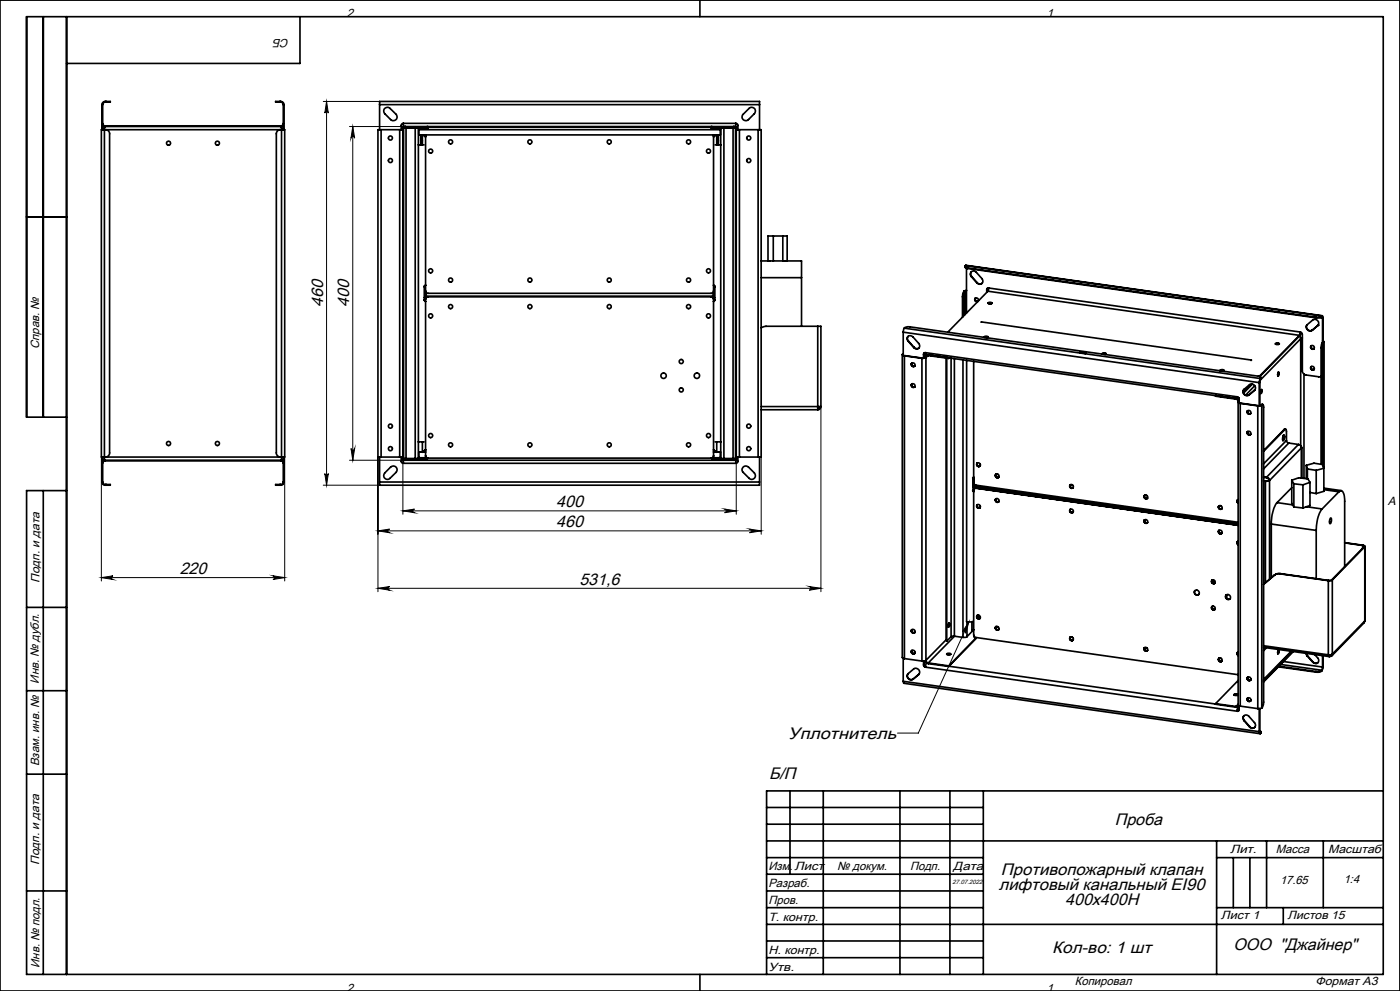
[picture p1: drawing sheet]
<svg xmlns="http://www.w3.org/2000/svg" width="420mm" height="297mm" viewBox="0 0 420 297" stroke-linecap="round" stroke-linejoin="round" font-family="sans-serif">
<g fill="none" stroke="#000" stroke-width=".3">
<path d="M97 30.4h16.9M98 30.4v115M98 30.4l.5 3.5a.53 .53 0 0 0-.5-.5 .53 .53 0 0 0-.6 .5zM104.8 37.9h16.2M105.8 37.9v100M105.8 37.9l.6 3.5a.55 .55 0 0 0-.5-.5 .55 .55 0 0 0-.6 .5zM30.4 137v37.1M85.4 137v37.1M104.8 137.9h16.2M105.3 134.4a.55 .55 0 0 0 .6 .5 .55 .55 0 0 0 .5-.5l-.6 3.5zM113.4 137v40.3M120.9 137v17.1"/>
<path d="M220.9 137v17.1M228.4 137v23.1M246.3 121.8v55.5M97 145.4h16.9M97.4 141.9a.53 .53 0 0 0 .6 .5 .53 .53 0 0 0 .5-.5l-.5 3.5zM113.4 159.1h115M113.4 159.1l3.5-.5a.55 .55 0 0 0-.5 .5 .55 .55 0 0 0 .5 .6zM120.9 153.1h100M120.9 153.1l3.5-.5a.55 .55 0 0 0-.5 .5 .55 .55 0 0 0 .5 .6zM217.4 152.6l3.5 .5-3.5 .6a.55 .55 0 0 0 .5-.6 .55 .55 0 0 0-.5-.5zM224.9 158.6l3.5 .5-3.5 .6a.55 .55 0 0 0 .5-.6 .55 .55 0 0 0-.5-.5zM30.4 173.1h55"/>
<path d="M30.4 173.1l3.5-.5a.55 .55 0 0 0-.5 .5 .55 .55 0 0 0 .5 .6zM81.9 172.6l3.5 .5-3.5 .6a.55 .55 0 0 0 .5-.6 .55 .55 0 0 0-.5-.5zM113.4 176.3h132.9M113.4 176.3l3.5-.5a.55 .55 0 0 0-.5 .5 .55 .55 0 0 0 .5 .6zM242.8 175.8l3.5 .5-3.5 .6a.55 .55 0 0 0 .5-.6 .55 .55 0 0 0-.5-.5zM290.7 186.4l-1 3.4a.54 .54 0 0 0-.3-.7 .54 .54 0 0 0-.7 .3zM290.7 186.4l-15.2 33.3h-6.3"/>
</g>
<g fill="none" stroke="#000" stroke-width=".5">
<path d="M0 0h420v297h-420zM13 5v120M20 5v287M90 5v14h-70M210 0v5M30.6 31.4h.2M30.6 31.4v7.5M30.8 37.5l.4 .3 .3 .1v-.2M30.8 37l.3 .6 .4 .1M30.8 31.4v7.5M31.3 38.9h-.9v98.1h.9M31.3 38.9v-1h53.2v1"/>
<path d="M31.3 38.9v98.1M31.3 38.9h53.2M31.5 30.6l-.6 .3-.1 .5M31.5 30.4a.96 .96 0 0 0-.9 1M31.5 30.4v.2M31.5 30.6h.4M31.5 30.4h.4M31.5 37.7h52.7M31.6 38.9a1.21 1.21 0 0 1 1.3 1.2v95.6a1.26 1.26 0 0 1-1.3 1.3M31.9 30.4h1.2v.2h-1.2M31.9 30.4v.2M84 30.4h-1.3v.2h1.3"/>
<path d="M84 30.4v.2M84 30.6h.2M84 30.4h.2M84.1 38.9a1.21 1.21 0 0 0-1.2 1.2v95.6a1.26 1.26 0 0 0 1.2 1.3M84.2 30.6l.7 .3 .1 .5M84.2 30.4a.96 .96 0 0 1 1 1M84.2 30.4v.2M84.5 38.9h.9v98.1h-.9M84.5 38.9v98.1M85 37.5l-.4 .3-.4 .1v-.2M85 37l-.1 .4-.7 .3M85 31.4h.2"/>
<path d="M85 31.4v7.5M85.2 31.4v7.5M113.9 31.4v-1h114v1M113.9 31.4h114M113.9 31.4v7.5M114.3 38.9h-.9v98.1h.9M114.3 38.9h5.6M114.3 38.9v98.1M115.3 32.6l.6-.4h.6l2.3 2.1a1.14 1.14 0 0 1 0 1.6 1.14 1.14 0 0 1-1.6-.1l-1.9-2-.2-.6zM119.9 38.9h1M119.9 38.9v98.1M120.9 38.9v98.1"/>
<path d="M121 37l-.6 .5v1.4M121 37v.9h99.7v-.9M121 37h99.7M121 38.4h.1M121.1 38.4h.7M121.1 38.4v99M121.6 38.1v-.2a.9 .9 0 0 0-.9 1M121.6 38.1l-.5 .2-.2 .6M121.8 38.4h2.8M121.8 38.4v99M124.6 38.4h.9v99h-.9M124.6 38.4v99"/>
<path d="M125.6 38.4v.5M125.6 38.9h90.5M125.6 38.9v1.5h90.5v-1.5M127.7 38.1v.1M128.2 37.9v.2h-6.6M128.4 38.1v.3h-2.8M128.4 37.9v.2M128.4 38.1h85M128.4 38.2l-2.8 .2M213.4 38.1v.3h2.7M213.4 37.9v.2M213.4 38.2l2.7 .2"/>
<path d="M213.6 37.9v.2h6.5M214.1 38.1v.1M216.1 38.4v.5M217.2 38.4h-1v99h1M217.2 38.4h2.7M217.2 38.4v99M219.9 38.4h.8M219.9 38.4v99M220.1 38.1l.6 .2 .2 .6M220.1 38.1v-.2a.96 .96 0 0 1 1 1M220.7 38.4h.1M220.7 38.4v99"/>
<path d="M220.7 37l.7 .5v1.4M220.9 38.9h.9M220.9 38.9v98.1M221.8 38.9h5.6M221.8 38.9v98.1M223 34.3l1.7-1.8a1.12 1.12 0 0 1 1.6 0 1.12 1.12 0 0 1 0 1.6l-1.8 1.7a1.12 1.12 0 0 1-1.6 0 1.12 1.12 0 0 1 .1-1.5zM227.4 38.9h1v98.1h-1M227.4 38.9v98.1M227.9 31.4v7.5M125.5 43.4h1.7M126.2 40.4v1.8M126.2 42.2h.5"/>
<path d="M126.2 42.2v1.2M126.7 40.4v3M126.9 40.4l.8 .6-.6-.6M127.7 40.4v46.9l.6 .6 85.4-.1 .4-.5v-46.9M214.6 43.4h1.6M214.6 40.4l-.5 .6 .7-.6M215 40.4v3M215 42.2h.5M215.5 40.4v1.8M215.5 42.2v1.2M8 65h12M228.4 78.2h12.1v5"/>
<path d="M230.4 78.2v-7.5h5.7v7.5M232 70.7v7.5M234.8 70.7v7.5M289.5 79.8l.1 .4 .7 .3M289.7 79.6a.4 .4 0 0 0-.1 .5 .4 .4 0 0 0 .5 .2h.2M289.7 79.6l107 15M289.7 79.6l106.8 15.1M127.2 85.9l.5-.4-.5 .4 .1 4.1M127.2 90l.5 .4M127.2 89.9l.5 .5M127.3 89.2h.4M127.3 90l.4 .4"/>
<path d="M127.7 89.4v.3M127.7 87.2v1.6h86.4v-1.6M127.7 89.4v-.5h86.4v.5M127.7 89.7v46.9M127.7 89.4h.1M127.8 88.3l-.1 .3M128.4 88.9l-.4 .1-.3 .7M213.3 88.9l.6 .2 .2 .6M214 88.3l.1 .3M214 89.4h.1M214.1 85.5l.4 .4v4.1l-.4 .4M214.1 89.2h.4"/>
<path d="M214.1 89.4v.3M214.1 85.5l.5 .4M214.1 85.5l.4 .4M214.1 89.7v46.9M214.5 89.9l-.4 .5M214.6 90l-.5 .4M228.4 83.2h12.1M240.5 83.2v14.6M245.3 97.8h-15.5l-1.4 .4M245.3 97.8h1v24M245.3 97.8v24M271 99.6l106.8 15.1"/>
<path d="M271 99.6v6.9M271.3 98.4l-.3 1.2M271.3 98.4l.4-.3 1.1-.2 104.7 14.8a.53 .53 0 0 1 .6 .1 .53 .53 0 0 1 .1 .5M271.3 98.4l106.8 15M288.7 89h.2M288.7 89v6M288.9 89v5.9M289.2 87.3l-.5 1.7M289.2 87.3l.1 .1M289.3 87.2l.2 .1M289.3 87.2l-.1 .1M289.3 87.4l-.4 1.6"/>
<path d="M289.5 87.3l-.2 .1M289.5 87.3v7M289.9 87.1l-.4 .2M289.9 87l-.6 .2M289.9 80.4v13.4M290.3 80.3l104.5 14.8M290.3 80.3v.2M290.3 80.5l104.5 14.7M291.4 82.9a1 1 0 0 1 0-1.5 1 1 0 0 1 1.5 .2l1.7 1.9a1 1 0 0 1-.1 1.5 1 1 0 0 1-1.4-.2M291.4 81.5l-.2 .8 .3 .5M291.4 82.9l1.7 1.9M291.5 82.8l-.1 .1"/>
<path d="M291.5 82.8l1.6 1.9M292.6 89.4a.63 .63 0 0 0 0 .7 .63 .63 0 0 0 .8 .2 .63 .63 0 0 1-.8-.2 .63 .63 0 0 1 0-.7zM292.6 89.4a.63 .63 0 0 0 .1 .7 .63 .63 0 0 0 .7 .1M293.1 84.7l.9 .4 .6-.2M293.1 84.7v.1M293.5 90.2a.61 .61 0 0 0-.4-.9 .61 .61 0 0 0-.7 .7 .61 .61 0 0 0 .9 .4M294.4 96.6l81 11.3-.1 .2M296 86.8v.8M296.1 86.7l-.1 .1M296.1 86.7v.8M296.2 86.4l-.1 .3M296.4 87.3l93.5 13.2"/>
<path d="M296.4 87.3l-12.1 12.3M296.4 90.8a.78 .78 0 0 1 1.2 .1 .81 .81 0 0 1-1.2-.1zM296.5 90.9h1.1M296.6 86.3l-.4 .1-.2 .4M296.6 86.3l-.2 1M296.6 86.3l93.5 13.2M296.7 91h.7M390.1 99.5l.4 .3 .2 .4v10.9a1.33 1.33 0 0 0 1.2 1.3l4 .6 .4-.2M390.1 99.5l-.2 1M390.2 99.6l-.3 1.1M392.1 97.3a1.14 1.14 0 0 0 .1 1.5 1.14 1.14 0 0 0 1.5 .2M392.1 97.3l1.7-1.4a1.14 1.14 0 0 1 1.5 .2 1.14 1.14 0 0 1 0 1.5l.1-.1"/>
<path d="M392.1 97.3a1.14 1.14 0 0 0 .2 1.5 1.14 1.14 0 0 0 1.4 .1v.1M394.8 95.1v.1M395.4 97.5h.1M395.4 97.5l-1.7 1.5M396 95.2l.8 .1M396.4 94.8l-.6 .3h-1M396.4 95l-.6 .2h-1M396.4 94.8v.2M396.5 94.7h.3v.5M396.5 94.9l.3 .4M396.5 94.7l-.1 .1M396.5 94.7v.2"/>
<path d="M396.5 94.9l-.1 .1M396.8 95.3v7.2M396.8 95.2v6.9l.3 .4M396.8 95.2v.1M270.7 106.3v90.8l.6 .3M270.8 106.2v.2l.5 .2M270.8 106.2h.2M270.9 106.1l-.1 .1M270.9 106.1h.1M270.9 106.4v-.2l.1 .2M271 106l-.1 .1M271.3 106.6l5.3 .8"/>
<path d="M271.3 106.6v90.8M272.4 100.8l-.2 .5 .3 .9M272.5 102.3a.98 .98 0 0 1 0-1.5 .98 .98 0 0 1 1.4 .2l1.7 1.9a.98 .98 0 0 1 0 1.5 .98 .98 0 0 1-1.5-.3M272.5 102.3l1.6 1.8M272.5 102.2v.1M272.5 102.2l1.7 1.9M273.5 108.9a.63 .63 0 0 0 .2 .7 .63 .63 0 0 0 .7 .1h-.6l-.3-.3zM273.5 115.1a.63 .63 0 0 0 .2 .8 .63 .63 0 0 0 .7 .1 .63 .63 0 0 1-.7-.1 .63 .63 0 0 1-.2-.8zM273.6 108.8a.66 .66 0 0 0 .1 .8 .66 .66 0 0 0 .8 .1M273.6 115.1a.66 .66 0 0 0 .1 .7 .66 .66 0 0 0 .8 .1M274.2 104.1l.8 .4 .7-.2M274.2 104.1h-.1"/>
<path d="M276.6 107.4v90.7M277.1 106.2v1.1M277.1 106.1v1.2l.5-.2M277.1 106.1v.1M277.2 105.8l-.1 .3M277.6 107.1l.2 .1M277.6 105.7l-.5 .2v.3M277.6 105.7l.2 .6 93.5 13.2M277.6 105.7l93.5 13.2M277.8 107.2l-1.2 .2M277.8 107.2v90.7M278.1 106.3l-.3 .3"/>
<path d="M278.4 106.6l-.6 .6M278.5 106.4a.7 .7 0 0 0-.9 .7M278.5 106.6l-.5 .1-.2 .5M278.5 106.4h.1M278.5 106.4l6.1 .8M278.5 106.6l6.1 .8M278.5 106.4v.2M283.8 107.3v84.4l-6 6.2M284 107.3v84.9M284.6 107.2h.1M284.6 107.2v.2M284.8 107.3l-.2 .1"/>
<path d="M285.3 107.3v83.5M286.3 107.5v83.2M288.9 107.8v83.2M290 108v78.3h1.7M292.1 108.3v36.3l.3 .6 79 11.3M295.6 101.1l.6 .1M296.4 101.1h-1.1a.64 .64 0 0 1 1.1 0l-.3 .1M324.1 105.6l1.4 .2M324.1 105.6l1.5 .3M324.1 105.6v.1M324.7 105.7l-.6-.2 .7 .2M324.7 105.7l.6-.2 .3 .2"/>
<path d="M324.7 105.6v.1M324.8 105.7a.62 .62 0 0 1 1 .1l-.2 .1M324.8 105.7h.1M325.5 105.8v.1M325.6 105.7l-.1 .1M325.6 105.7v.2M325.6 105.7l.2 .1M330.7 106.1h1.1M331 106.1l.6 .1M331.8 106.1a.64 .64 0 0 0-1.1 0M331.8 106.1l-.4 .1M364.7 118.6h.1"/>
<path d="M364.7 118.6l6.1 .8M364.7 118.6v.1l6.1 .9M366 111.1h1.2M366.4 111.2h.6M367.2 111.1a.64 .64 0 0 0-1.1 0M367.2 111.1l-.4 .1M370.8 119.4a1.04 1.04 0 0 1 .9 1M370.8 119.6l.6 .4 .1 .4M370.8 119.4h.1M370.8 119.4v.2M371.1 118.9l.6 .5v1.4M371.1 118.9l.1 .5h.3"/>
<path d="M371.2 118.9l.3 .4M371.3 119.2l.2 .1M371.5 119.3v.1M371.6 119.2l-.1 .1M371.7 119.3l-.2 .1M373.2 116.7a1.15 1.15 0 0 0 .1 1.5 1.15 1.15 0 0 0 1.5 .1l-.1 .1M373.2 116.7a1.14 1.14 0 0 0 0 1.5 1.14 1.14 0 0 0 1.5 .2M373.2 116.7l1.7-1.4a1.14 1.14 0 0 1 1.4 .2 1.14 1.14 0 0 1 0 1.5l.1-.1M375.6 115.1l-2.6 2.6M375.7 115.1l-2.6 2.7M376.4 116.9l-1.7 1.5M376.4 115.6l-2.7 2.8"/>
<path d="M377.8 114.7l.1 6.9 .5-.2M377.9 114.6l-.1 .1M377.9 114.6v7M378.1 113.4l-.3 1.3M378.1 113.6l-.2 1M378.1 113.4v.2M378.2 117.2v.3M378.2 113.3l-.1 .1M378.2 113.3v.2M378.2 113.5l-.1 .1M378.3 113.2l-.1 .3M378.4 116.8a.71 .71 0 0 1-.2 1.1z"/>
<path d="M378.4 116.8l-.2 1.1zM382.6 102.9a.75 .75 0 0 1 1.2 .2 .82 .82 0 0 1-1.2-.2zM382.7 103.1h1.1M382.8 103.2h.8M383.4 111.9l-.1 .4M383.5 111.5a.71 .71 0 0 1-.1 1.2zM383.5 111.6l-.2 1M389.8 100.7l.4 .8M389.9 100.5l-12.1 12.3M389.9 100.5v.2M389.9 100.7l-12 12.2M390.2 101.5l-12.2 12.5"/>
<path d="M390.2 101.5v32.1M390.7 101.3l-.5 .2M390.7 101.3l-.5 .1M391.2 112.1v31.3M393.3 109.9a.65 .65 0 0 0 .2 .7 .65 .65 0 0 0 .7 .1 .61 .61 0 0 1-.8 0 .61 .61 0 0 1-.1-.8zM393.4 103.6a.63 .63 0 0 0 .1 .7 .63 .63 0 0 0 .7 .2 .61 .61 0 0 1-.8-.1 .61 .61 0 0 1-.1-.8M396.3 104.2h.2M396.3 104.2v34.9M396.5 104.2v35M396.8 102.6l-.5 1.6M396.8 102.6h.1M396.8 102.2l.1 .3"/>
<path d="M396.9 102.5h.2M396.9 102.5l-.1 .1M396.9 102.6l-.4 1.6M397.1 102.5l-.2 .1M397.1 102.5v37.5M397.1 102.4v37.8M20 125h-12v-120h407v287h-407v-145h12M30.6 137v7.5M30.8 137v7.5M31.3 137v.9h53.2v-.9M31.3 137h53.2M31.5 138.1l-.5 .2-.2 .5"/>
<path d="M31.5 138.1l-.1-.2-.6 .4M31.5 138.1h52.7M84.2 138.1l.2-.2 .6 .4M84.2 138.1l.6 .2 .2 .5M85 137v7.5M85.2 137v7.5M113.9 137v7.5M114.3 137h5.6M119.9 137h1M120.4 137v1.5l.6 .3M120.7 137a.9 .9 0 0 0 .9 .9v-.2M120.9 137l.2 .5 .5 .2"/>
<path d="M121 138.8v-.9h99.7v.9M121 138.8h99.7M121 137.4h.1M121.1 137.4h.7M121.6 137.7h6.6v.2M121.8 137.4h2.8M125.5 132.4h1.7M125.6 137v.6h2.1M125.6 135.4v.1M125.6 135.4h1.1M126.7 132.4v3.1l1-.7-.7 .7M127.1 135.4h.6"/>
<path d="M127.7 136.6l.2 .5 .5 .2h84.9l.6-.2 .2-.5M127.7 135.5h-2.1v1.7h2.1M127.7 136.6v1.1M214.1 135.5h2v1.7h-2M214.1 136.6v1.1M214.1 135.4h.5M214.6 132.4h1.6M215 132.4v3.1l-.9-.7 .7 .7M215 135.4h1.1M216.1 137v.6h-2M216.1 135.4v.1M217.2 137.4h2.7"/>
<path d="M219.9 137.4h.8M220.1 137.7h-6.5v.2M220.7 137.4h.1M220.9 137h.9M220.9 137l-.2 .5-.6 .2M221.1 137a.96 .96 0 0 1-1 .9v-.2M221.4 137l-.1 1.5-.6 .3M221.8 137h5.6M223.1 139.9l.6-.2 .6 .1 2 1.9a1.12 1.12 0 0 1 0 1.6 1.12 1.12 0 0 1-1.6 0l-2-2-.1-.6zM227.9 137v7.5M228.4 121.8h16.9M228.4 122.8h16.9"/>
<path d="M245.3 121.8h1M245.3 121.8v1M246.1 121.8l-.1 .5-.7 .3M246.3 121.8a.96 .96 0 0 1-1 1M293.2 138.8a.61 .61 0 0 0 0 .8 .61 .61 0 0 0 .8 .1 .61 .61 0 0 1-.8-.1 .61 .61 0 0 1 0-.8zM293.2 138.8a.62 .62 0 0 0 .1 .7 .62 .62 0 0 0 .7 .1M294.1 139.2v.3M371.4 120.5v90.8l.7 .3M371.5 120.4v.3l.6 .2M371.5 120.4h.2M371.7 120.4v.2M371.7 120.4h.1"/>
<path d="M372.1 120.9l5.2 .7M372.1 120.9v90.7M374.3 129.4a.63 .63 0 0 0 .1 .7 .63 .63 0 0 0 .8 .1 .63 .63 0 0 1-.8-.1 .63 .63 0 0 1-.1-.7zM374.3 123.1a.63 .63 0 0 0 .1 .8 .63 .63 0 0 0 .8 .1 .63 .63 0 0 1-.8-.1 .63 .63 0 0 1-.1-.8zM374.3 123.1a.66 .66 0 0 0 .2 .7 .66 .66 0 0 0 .7 .1M374.3 129.3a.66 .66 0 0 0 .2 .7 .66 .66 0 0 0 .7 .2M377.3 121.6v90.8M378.4 121.4h.1M378.5 121.3l-.1 .1M378.5 121.3h.1M378.5 121.4l-1.2 .2M378.5 121.4v90.8"/>
<path d="M378.6 121.3h.4l.1 .7v88.4l-.1 .8-.5 1M378.6 121.3l-.1 .1M378.8 121.2l-.3 .1M385 130.6l-.2 1.2M385.1 130.4v1l-.3 .6M385.1 130.3a1.18 1.18 0 0 1-.2 1.7l-.1-.9zM385.3 128.7h.2M385.3 128.7l-6.2 6.3M385.5 128.7a.44 .44 0 0 1 .5 .2 .44 .44 0 0 1-.1 .5v2.6M385.5 128.7l-6.4 6.6M385.7 128.6l-.4 .1M385.9 132l.1 .4 .6 .4"/>
<path d="M385.9 132l-6.8 7M386.6 132.8l2.9 .4M386.6 132.8l-7.5 7.7M389.5 133.2a1.12 1.12 0 0 1 1 1M389.5 133.2l-9.5 9.8M390.4 133.9l.1 .3M390.5 134.2l-9.6 9.8M390.5 134.2v9.1M390.5 134.1v9.2M391.9 139.4l.3 1.1M391.9 139.4l2.3-.6 2.6 .4 .4 1.1M391.9 139.4v4"/>
<path d="M13 147v145M30.6 144.5a.96 .96 0 0 0 .9 .9M30.6 144.5h.2M30.8 144.5l.2 .5 .5 .2M31.5 145.2v.2M31.5 145.4h.4M31.5 145.2h.4M31.9 145.2h1.2v.2h-1.2M31.9 145.2v.2M84 145.2h-1.3v.2h1.3M84 145.2v.2M84 145.4h.2"/>
<path d="M84 145.2h.2M84.2 145.2v.2M85 144.5l-.2 .5-.6 .2M85 144.5h.2M85.2 144.5a.96 .96 0 0 1-1 .9M113.9 144.5v.9h114v-.9M113.9 144.5h114M115.4 141.7l1.8-1.7a1.14 1.14 0 0 1 1.6 0 1.14 1.14 0 0 1 0 1.6l-1.8 1.7a1.12 1.12 0 0 1-1.6 0 1.12 1.12 0 0 1 0-1.6zM291.8 147l.3 .4M291.9 143.2l.2-.2-.3 .2M291.9 146.9l.2 .3M292 143.1v4"/>
<path d="M292.1 143v4.2M292.2 146.2l79.2 11.2M292.2 146.6h.1M292.2 146.2v.4M292.2 145l.3 .8M292.4 145.6l-.3 .3M292.5 145.8l78.9 11.1M292.5 145.8l-.4 .4M292.6 145.8l-.4 .4M292.8 146.3l-.5 .2-.2 .4v43.4l.3 .6 79 11.3M292.8 146.3l-.5 .2M292.8 146.3l78.6 11.1"/>
<path d="M293.1 151.4l.1 .6 .4 .3 .4-.2a.61 .61 0 0 1-.8 0 .61 .61 0 0 1 0-.8zM293.2 151.3a.63 .63 0 0 0 .1 .7 .63 .63 0 0 0 .7 .1M294.1 151.7v.3M298.7 142.2a.63 .63 0 0 0 .1 .7 .63 .63 0 0 0 .8 .1 .63 .63 0 0 1-.8-.1 .63 .63 0 0 1-.1-.7zM298.7 149.5a.65 .65 0 0 0 .1 .8 .65 .65 0 0 0 .8 .1 .65 .65 0 0 1-.8-.1 .65 .65 0 0 1-.1-.8zM298.8 149.5a.63 .63 0 0 0 .1 .7 .63 .63 0 0 0 .7 .1M298.8 142.1a.65 .65 0 0 0 .1 .8 .65 .65 0 0 0 .7 .1M298.8 142.1l.7 .1M321.1 145.3a.63 .63 0 0 0 0 .8 .63 .63 0 0 0 .8 .1 .63 .63 0 0 1-.8-.1 .63 .63 0 0 1 0-.8zM321.1 152.7a.61 .61 0 0 0 0 .8 .61 .61 0 0 0 .8 0 .61 .61 0 0 1-.8 0 .61 .61 0 0 1 0-.8zM321.1 152.6a.62 .62 0 0 0 .1 .8 .62 .62 0 0 0 .7 .1M321.1 145.3a.62 .62 0 0 0 .1 .7 .62 .62 0 0 0 .7 .1"/>
<path d="M321.1 145.3h.7M343.4 148.5a.63 .63 0 0 0 .1 .8 .63 .63 0 0 0 .7 0 .63 .63 0 0 1-.7 0 .63 .63 0 0 1-.1-.8zM343.4 155.8a.63 .63 0 0 0 .1 .8 .63 .63 0 0 0 .7 .1 .63 .63 0 0 1-.7-.1 .63 .63 0 0 1-.1-.8zM343.4 155.8a.63 .63 0 0 0 .1 .7 .63 .63 0 0 0 .7 .1M344.1 148.5l-.7-.1a.63 .63 0 0 0 .1 .8 .63 .63 0 0 0 .7 .1M365.7 151.6a.63 .63 0 0 0 .1 .8 .63 .63 0 0 0 .7 .1 .63 .63 0 0 1-.7-.1 .63 .63 0 0 1-.1-.8zM365.7 159a.63 .63 0 0 0 .1 .8 .63 .63 0 0 0 .7 0 .63 .63 0 0 1-.7 0 .63 .63 0 0 1-.1-.8zM365.7 159a.66 .66 0 0 0 .1 .7 .66 .66 0 0 0 .8 .1M365.7 151.6a.65 .65 0 0 0 .1 .7 .65 .65 0 0 0 .8 .1M365.8 151.6l.6 .1M371.3 149.9l-.1 .5 .2 .3-.2-.3zM371.3 149.8l.1 .8"/>
<path d="M371.4 149.8l-.3 .4 .3 .6M379.1 144.1l.5 .1M379.1 144.1h.6M379.1 142.9l.9 .1M379.1 143l.9 .2M379.6 144.2v30.5M379.7 144.1l-.1 .1M380 143a1.05 1.05 0 0 1 .9 1M380 143.2l.5 .3 .1 .5M380 143v.2M380.6 144l-.9 .1M380.6 144h.3"/>
<path d="M380.9 144l-1.3 .2M380.9 144v29.6M381.4 157.1l13.5 1.9M381.4 157.1v16.1M383.1 150.6a10.8 10.8 0 0 0-1.7 6.5M383.1 150.6l4.7 .7M387.5 143.9l.7 1.1M387.5 143.9l2.1-.7 2.8 .3 .6 1.1M387.5 143.9v6.9l.3 .5M387.5 146.2l-4.4 4.4M387.8 151.3l.4 .6M388.2 145l2.7 .3"/>
<path d="M388.2 145v6.9M388.2 151.9l2.7 .4M390.9 145.3v7M391.9 151.9l4.7 .6M391.9 151.9l-1 .4M392.2 140.5l2.7 .5M392.2 140.5v3M393 144.6l-2.1 .7M393 144.6v6.9l-1.1 .4M393 147.6l1.9 .3M394.9 141v6.9M394.9 159v14.4"/>
<path d="M396.6 152.5a10.4 10.4 0 0 0-1.7 6.5M397.2 140.3v6.9l-2.3 .7M397.2 146.3l5.2 .7M397.2 140.3l-2.3 .7M397.2 146.8l4.5 .6M399.2 155.3a1.16 1.16 0 0 1-.2 1.6 1.72 1.72 0 0 1 .2-1.6zM401.7 147.4l.2-.2a.82 .82 0 0 1 1.2 .8l.3 1.6v20.2M401.7 147.4l-5.1 5.1M358.5 177a.83 .83 0 0 0 .1 1.1 .83 .83 0 0 0 1.1 0M363.6 173.9a.61 .61 0 0 0 .1 .8 .61 .61 0 0 0 .8 .1 .61 .61 0 0 1-.8-.1 .61 .61 0 0 1-.1-.8zM363.6 173.9a.63 .63 0 0 0 .2 .7 .63 .63 0 0 0 .7 .1M364.1 173.8v1"/>
<path d="M367.9 178.3a.82 .82 0 0 0 .1 1 .82 .82 0 0 0 1 .2M367.9 178.3v1M368 178.3v1M371.3 162.3l-.1 .6 .2 .3-.2-.3zM371.3 162.3l.1 .8M371.4 162.2l-.3 .5 .3 .6M382.4 172.3l-3.3 2.8 3.2-2.7M382.4 172.3l-.1 .1M384 172h-1l-.7 .4M384 172l14.5 2M384 171.9h-.9l-.7 .4M384 171.9v.1"/>
<path d="M384 171.9l14.6 2.1M398.5 174v22.2M398.6 174h-.1M399.5 173.8l-.9 .2M399.5 173.8h.2M399.7 173.8l-1.2 .2M399.7 173.8v22.2M403.4 162.7l5.4 .8M403.4 162.6l5.5 .8M408.8 163.5l.5 .3M408.8 163.5v.8M408.9 163.4a.4 .4 0 0 1 .4 .1 .4 .4 0 0 1 .1 .4"/>
<path d="M408.9 163.4l-.1 .1M409.3 163.8l.1 .1M409.3 163.8l-9.8 10M409.4 163.9l-9.7 9.9M409.4 163.9v22.2M409.5 163.8l-.1 22.3M8 182h12M271 197.3v6.9M271.3 197.4l5.3 .7M273.5 195a.63 .63 0 0 0 .2 .7 .63 .63 0 0 0 .7 .1l-.6 .1-.3-.4zM273.5 188.8v-.1a.63 .63 0 0 0 .2 .8 .63 .63 0 0 0 .7 .1h-.6l-.3-.3zM273.6 188.7a.66 .66 0 0 0 .1 .7 .66 .66 0 0 0 .8 .1"/>
<path d="M273.6 194.9a.66 .66 0 0 0 .1 .8 .66 .66 0 0 0 .8 .1M277.1 199.3l.2 .5 .3 .2M277.1 198.1v1.2M277.1 199.2l.5 .6M277.1 198.1v1.1M277.1 199.2v.1M277.6 198l.2 .5 .7 .4M277.6 200l93.5 13.1M277.8 197.9l-1.2 .2M277.8 197.9l.2 .5 .5 .3M278 198.7l-.4 1.3M278 198.7l.1 .1"/>
<path d="M278 198.7h.1M278.5 198.7v.2M278.5 198.7l6.1 .9M278.5 198.9l6.1 .8M284 196l.1-.1a.72 .72 0 0 1 1.1 .2l-.6 .1zM284 192.2h.1M284.1 196.1h1.1M284.2 196.2h.8M284.5 187.1v.4M284.6 199.6v.1M284.7 186.8l-.2 1.1M284.7 186.8a.74 .74 0 0 1-.2 1.1z"/>
<path d="M284.7 199.7l80 11.3M285.3 190.8l-1.3 1.4M286.3 190.7l-1 .1M286.3 190.7l2.6 .3M286.3 190.7l-7.8 8M290.1 190.8l-1.2 .2M290.1 186.3v4.5M291.6 186.3v2.7l.5-.3M292.1 188.7l-.5 .3M292.1 188.7l-2 2.1M292.2 190.7l.1 .4M292.8 191.2l-8.2 8.4"/>
<path d="M292.8 191.3l-8.2 8.4M293.2 184.5a.61 .61 0 0 0 0 .7 .61 .61 0 0 0 .8 .1 .61 .61 0 0 1-.8-.1 .61 .61 0 0 1 0-.7zM293.2 184.4a.62 .62 0 0 0 .1 .8 .62 .62 0 0 0 .7 .1M293.6 184.4v.9M298.7 187.8a.65 .65 0 0 0 .1 .8 .65 .65 0 0 0 .8 .1 .65 .65 0 0 1-.8-.1 .65 .65 0 0 1-.1-.8zM298.8 187.8a.63 .63 0 0 0 .1 .7 .63 .63 0 0 0 .7 .1M298.8 187.8l.7 .1M321.1 191a.61 .61 0 0 0 0 .8 .61 .61 0 0 0 .8 0 .61 .61 0 0 1-.8 0 .61 .61 0 0 1 0-.8zM321.1 191a.62 .62 0 0 0 .1 .7 .62 .62 0 0 0 .7 .1M321.1 190.9l.7 .1M343.4 194.1a.63 .63 0 0 0 .1 .8 .63 .63 0 0 0 .7 .1 .63 .63 0 0 1-.7-.1 .63 .63 0 0 1-.1-.8zM344.1 194.2l-.7-.1a.63 .63 0 0 0 .1 .7 .63 .63 0 0 0 .7 .1"/>
<path d="M363.6 181.8a.61 .61 0 0 0 .1 .7 .61 .61 0 0 0 .8 .1 .61 .61 0 0 1-.8-.1 .61 .61 0 0 1-.1-.7zM363.6 181.7a.63 .63 0 0 0 .2 .8 .63 .63 0 0 0 .7 .1M363.9 181.7l-.3 .4M365.7 197.3a.63 .63 0 0 0 .1 .8 .63 .63 0 0 0 .7 .1 .63 .63 0 0 1-.7-.1 .63 .63 0 0 1-.1-.8zM365.7 197.3a.65 .65 0 0 0 .1 .7 .65 .65 0 0 0 .8 .1M365.8 197.2l.6 .1M371.3 195.5l-.1 .6 .2 .3-.2-.3zM371.3 195.5l.1 .7M371.4 195.4l-.3 .5 .3 .6M379.1 194l19.6 2.8M379.1 193.5l19.4 2.7M379.9 194.1l-.8 .9"/>
<path d="M383.3 195.3h.1M383.4 195.2l-.1 .3M383.5 194.8a.72 .72 0 0 1-.1 1.1zM383.5 194.8l-.2 1.1zM383.5 199.8l11.3 1.6M383.6 199.7l11.2 1.6M384.2 199.1l12.3 1.8M385.1 198.3l11.7 1.6M387.3 195.2l-8.2 8.4M387.6 195.2l-8.5 8.8M387.8 195.3l-8.7 8.8M388 195.3l-8.9 9.1"/>
<path d="M391.9 195.8l.2 .8M391.9 195.8l.3 .7M392.1 196.6l1.7 1.8M392.2 196.5l-.1 .1M392.2 196.5l1.7 1.9M393.9 198.4l.8 .4 .7-.2M393.9 198.4h-.1M394.4 196.2l.9 1a.99 .99 0 0 1 0 1.5 .99 .99 0 0 1-1.5-.3M396.8 199.9l-.3 1M396.8 196.5v3.4M396.8 199.8l-.3 1.2M396.8 196.5v3.3"/>
<path d="M396.8 199.8v.1M398.6 196.3v.3l.3 .1M398.6 196.3l.3 .2M398.7 196.5h.2M398.9 196.5v.2M399.2 196.2l-.3 .3M399.6 196.1l-.3 .4h-.4M399.7 196l-1.2 .2M399.8 196a.74 .74 0 0 1-.9 .7M399.8 196h-.1M409.4 186.2l-.2 .5-9.6 9.8M409.4 186.2l-9.6 9.8"/>
<path d="M409.4 186.1v.1M8 207h12M271 204.2l.2 .6 106.8 15.1M271 204.2l106.8 15.1M272.4 201.9a1.14 1.14 0 0 0 .2 1.4 1.14 1.14 0 0 0 1.4 .2M274 203.5h-.1M275.6 202.2a1.13 1.13 0 0 0 0-1.5 1.13 1.13 0 0 0-1.5-.2l-1.6 1.4a1.12 1.12 0 0 0 0 1.5 1.12 1.12 0 0 0 1.4 .1M275.6 202.2l-1.7 1.3M275.7 202.1l-.1 .1M275.7 202.1h.1M275.7 202.1l-1.7 1.4M364.7 210.9v.2l6.1 .8"/>
<path d="M364.7 210.9l6.1 .8M370.2 208.1a.75 .75 0 0 1 1.2 .2 .77 .77 0 0 1-1.2-.2zM370.2 208.3h1.2M370.4 208.4h.8M370.8 211.7v.2M371.2 213.1h-.1M371.2 211.9h.3M371.4 203.9l-6.7 7M371.4 211.1l-.6 .6M371.5 211.7l.2-.2v1.3l-.6 .3M371.5 211.9l-.4 1.2M371.5 212.1l-.3 1"/>
<path d="M371.5 211.3l-.3 .4h-.4M371.5 211.9v.2M371.6 213l-.4 .1M371.7 211.5l-.9 .4M371.7 211.7l-.2 .2M371.7 211.9l-.2 .2M372.1 211.6l5.2 .8M373.2 214.5l-.2 .5 .3 .9M373.2 216a.99 .99 0 0 1 0-1.5 .99 .99 0 0 1 1.5 .2l1.6 1.9a.99 .99 0 0 1 0 1.5 .99 .99 0 0 1-1.4-.3M373.2 216l1.7 1.8M373.3 215.9l-.1 .1M373.3 215.9l1.6 1.9"/>
<path d="M374.3 203a.63 .63 0 0 0 .1 .7 .63 .63 0 0 0 .8 .1 .63 .63 0 0 1-.8-.1 .63 .63 0 0 1-.1-.7zM374.3 209.2a.63 .63 0 0 0 .1 .8 .63 .63 0 0 0 .8 .1 .63 .63 0 0 1-.8-.1 .63 .63 0 0 1-.1-.8zM374.3 202.9a.66 .66 0 0 0 .2 .8 .66 .66 0 0 0 .7 .1M374.3 209.2a.66 .66 0 0 0 .2 .7 .66 .66 0 0 0 .7 .1M374.4 209.2h-.1M374.9 217.8l.8 .4 .7-.3M374.9 217.8h.1M377.8 219.3l.1 .5h.2M377.8 212.4v6.9M377.9 219.2l.1 .4h.1M377.9 219l.4 .2-.1 .3M377.9 212.4v6.8"/>
<path d="M377.9 219.2l-.1 .1M378 219.6h.1M378.1 219.6v.2M378.2 219.5v.2M378.2 219.5l-.1 .1M378.2 219.7l-.1 .1M378.3 219.4l-.1 .3M378.5 212.2l-1.2 .2M394.8 201.3v.1M396.4 201l-1.6 .3M396.4 201.2l-.6 .2h-1M396.4 201v.2"/>
<path d="M396.5 200.9v.1M396.5 200.9l-.1 .1M396.5 201l-.1 .2M8 232h12M237 237v25M247 237v55M270 237v55M285 237v55M295 237v55M415 237h-185v55M230 252h185M230 257h65"/>
<path d="M230 242h65M230 247h65M365 252v40M365 257h50M370 257v15M375 257v15M380 252v20M397 252v20M8 267h12M230 277h185M230 272h65M230 262h65"/>
<path d="M230 267h65M365 272h50M385 272v5M210 292v5M230 282h65M230 287h65"/>
<circle cx="50.6" cy="42.9" r=".62"/>
<circle cx="65.2" cy="42.9" r=".61"/>
<circle cx="117.1" cy="48.1" r=".6"/>
<circle cx="117.1" cy="41.4" r=".61"/>
<circle cx="129.2" cy="45.3" r=".6"/>
<circle cx="135.2" cy="42.5" r=".61"/>
<circle cx="159" cy="42.5" r=".61"/>
<circle cx="182.8" cy="42.5" r=".61"/>
<circle cx="206.6" cy="42.5" r=".62"/>
<circle cx="212.5" cy="45.3" r=".6"/>
<circle cx="224.6" cy="48.1" r=".6"/>
<circle cx="224.6" cy="41.4" r=".61"/>
<circle cx="129.2" cy="94.7" r=".61"/>
<circle cx="129.2" cy="81.2" r=".6"/>
<circle cx="135.2" cy="83.9" r=".62"/>
<circle cx="135.2" cy="91.9" r=".6"/>
<circle cx="159" cy="91.9" r=".6"/>
<circle cx="159" cy="83.9" r=".61"/>
<circle cx="182.8" cy="91.9" r=".6"/>
<circle cx="182.8" cy="83.9" r=".61"/>
<circle cx="206.6" cy="91.9" r=".61"/>
<circle cx="206.6" cy="83.9" r=".62"/>
<circle cx="212.5" cy="81.2" r=".6"/>
<circle cx="212.6" cy="94.7" r=".61"/>
<circle cx="199.1" cy="112.6" r=".81"/>
<circle cx="204.4" cy="108.3" r=".61"/>
<circle cx="204.4" cy="116.8" r=".61"/>
<circle cx="209.1" cy="112.6" r=".81"/>
<circle cx="273.9" cy="115.6" r=".57"/>
<circle cx="273.9" cy="109.3" r=".57"/>
<circle cx="393.7" cy="110.4" r=".58"/>
<circle cx="393.7" cy="104.2" r=".58"/>
<circle cx="50.6" cy="132.9" r=".62"/>
<circle cx="65.2" cy="132.9" r=".61"/>
<circle cx="117.1" cy="127.7" r=".61"/>
<circle cx="117.1" cy="134.5" r=".6"/>
<circle cx="129.2" cy="130.5" r=".61"/>
<circle cx="135.2" cy="133.3" r=".61"/>
<circle cx="159" cy="133.3" r=".6"/>
<circle cx="182.8" cy="133.3" r=".6"/>
<circle cx="206.6" cy="133.3" r=".61"/>
<circle cx="212.6" cy="130.5" r=".61"/>
<circle cx="224.6" cy="127.7" r=".62"/>
<circle cx="224.6" cy="134.5" r=".61"/>
<circle cx="293.5" cy="139.3" r=".58"/>
<circle cx="374.7" cy="129.8" r=".57"/>
<circle cx="374.7" cy="123.6" r=".57"/>
<circle cx="293.5" cy="151.7" r=".58"/>
<circle cx="299.1" cy="150" r=".57"/>
<circle cx="299.1" cy="142.6" r=".58"/>
<circle cx="321.4" cy="145.8" r=".6"/>
<circle cx="321.4" cy="153.1" r=".56"/>
<circle cx="343.7" cy="156.3" r=".56"/>
<circle cx="343.7" cy="148.9" r=".57"/>
<circle cx="366" cy="159.5" r=".57"/>
<circle cx="366" cy="152.1" r=".58"/>
<circle cx="359.1" cy="177.6" r=".76"/>
<circle cx="364" cy="174.4" r=".58"/>
<circle cx="368.5" cy="179" r=".77"/>
<circle cx="274" cy="189.1" r=".58"/>
<circle cx="274" cy="195.4" r=".57"/>
<circle cx="293.5" cy="184.9" r=".58"/>
<circle cx="299.1" cy="188.3" r=".58"/>
<circle cx="321.4" cy="191.4" r=".58"/>
<circle cx="343.7" cy="194.6" r=".57"/>
<circle cx="364" cy="182.3" r=".58"/>
<circle cx="366" cy="197.7" r=".58"/>
<circle cx="374.7" cy="209.6" r=".57"/>
<circle cx="374.7" cy="203.4" r=".57"/>
</g>
<g fill="#000">
<path d="M290.7 186.4l-1 3.4a.54 .54 0 0 0-.3-.7 .54 .54 0 0 0-.7 .3z"/>
<path d="M105.3 134.4a.55 .55 0 0 0 .6 .5 .55 .55 0 0 0 .5-.5l-.6 3.5zM105.8 37.9l.6 3.5a.55 .55 0 0 0-.5-.5 .55 .55 0 0 0-.6 .5zM97.4 141.9a.53 .53 0 0 0 .6 .5 .53 .53 0 0 0 .5-.5l-.5 3.5zM98 30.4l.5 3.5a.53 .53 0 0 0-.5-.5 .53 .53 0 0 0-.6 .5z"/>
<path d="M224.9 158.6l3.5 .5-3.5 .6a.55 .55 0 0 0 .5-.6 .55 .55 0 0 0-.5-.5zM113.4 159.1l3.5-.5a.55 .55 0 0 0-.5 .5 .55 .55 0 0 0 .5 .6zM242.8 175.8l3.5 .5-3.5 .6a.55 .55 0 0 0 .5-.6 .55 .55 0 0 0-.5-.5zM113.4 176.3l3.5-.5a.55 .55 0 0 0-.5 .5 .55 .55 0 0 0 .5 .6z"/>
<path d="M30.4 173.1l3.5-.5a.55 .55 0 0 0-.5 .5 .55 .55 0 0 0 .5 .6zM81.9 172.6l3.5 .5-3.5 .6a.55 .55 0 0 0 .5-.6 .55 .55 0 0 0-.5-.5zM420 159.5v1zM420 159.5v1zM420 176.2v1.1zM420 176.2v1.1zM120.9 153.1l3.5-.5a.55 .55 0 0 0-.5 .5 .55 .55 0 0 0 .5 .6zM217.4 152.6l3.5 .5-3.5 .6a.55 .55 0 0 0 .5-.6 .55 .55 0 0 0-.5-.5z"/>
</g>
<g font-size="5">
<text x="96.9" y="91.9" transform="rotate(-90 96.9 91.9)">460</text>
<text x="104.8" y="91.9" transform="rotate(-90 104.8 91.9)">400</text>
<text x="166.9" y="152">400</text>
<text x="166.9" y="158">460</text>
<text x="53.9" y="172">220</text>
<text x="173.8" y="175.2">531,6</text>
<text x="236.5" y="221.4">Уплотнитель</text>
<text x="230.7" y="233.5">Б/П</text>
<text x="334.4" y="247.2">Проба</text>
<text x="300.3" y="262.1">Противопожарный клапан</text>
<text x="299.7" y="266.7">лифтовый канальный EI90</text>
<text x="319.6" y="271.2">400х400Н</text>
<text x="315.7" y="285.6">Кол-во: 1 шт</text>
<text x="370.1" y="284.6">ООО &quot;Джайнер&quot;</text>
</g>
<g font-size="3.6">
<text x="104" y="5.2">2</text>
<text x="314" y="5.2">1</text>
<text x="86.8" y="11.7" transform="rotate(-180 86.8 11.7)">СБ</text>
<text x="11.7" y="104.5" transform="rotate(-90 11.7 104.5)">Справ. №</text>
<text x="416.4" y="151.2">A</text>
<text x="11.9" y="174.7" transform="rotate(-90 11.9 174.7)">Подп. и дата</text>
<text x="11.7" y="204.9" transform="rotate(-90 11.7 204.9)">Инв. № дубл.</text>
<text x="11.7" y="229.6" transform="rotate(-90 11.7 229.6)">Взам. инв. №</text>
<text x="369" y="255.7">Лит.</text>
<text x="382.8" y="255.7">Масса</text>
<text x="398.4" y="255.8">Масштаб</text>
<text x="11.7" y="259.2" transform="rotate(-90 11.7 259.2)">Подп. и дата</text>
<text x="230.5" y="260.6">Изм.</text>
<text x="238.4" y="260.6">Лист</text>
<text x="251.1" y="260.6">№ докум.</text>
<text x="273" y="260.6">Подп.</text>
<text x="286" y="260.6">Дата</text>
<text x="230.5" y="265.9">Разраб.</text>
<text x="384" y="264.9">17.65</text>
<text x="403.1" y="264.6">1:4</text>
<text x="230.5" y="275.9">Т. контр.</text>
<text x="230.6" y="270.9">Пров.</text>
<text x="366.2" y="275.5">Лист 1</text>
<text x="386.3" y="275.4">Листов 15</text>
<text x="230.6" y="285.9">Н. контр.</text>
<text x="11.9" y="290" transform="rotate(-90 11.9 290)">Инв. № подл.</text>
<text x="230.6" y="290.9">Утв.</text>
<text x="104" y="297.2">2</text>
<text x="314" y="297.2">1</text>
<text x="322.5" y="295.3">Копировал</text>
<text x="394.6" y="295.2">Формат А3</text>
</g>
<text font-size="1.8" x="285.8" y="265">27.07.2022</text>
</svg>
